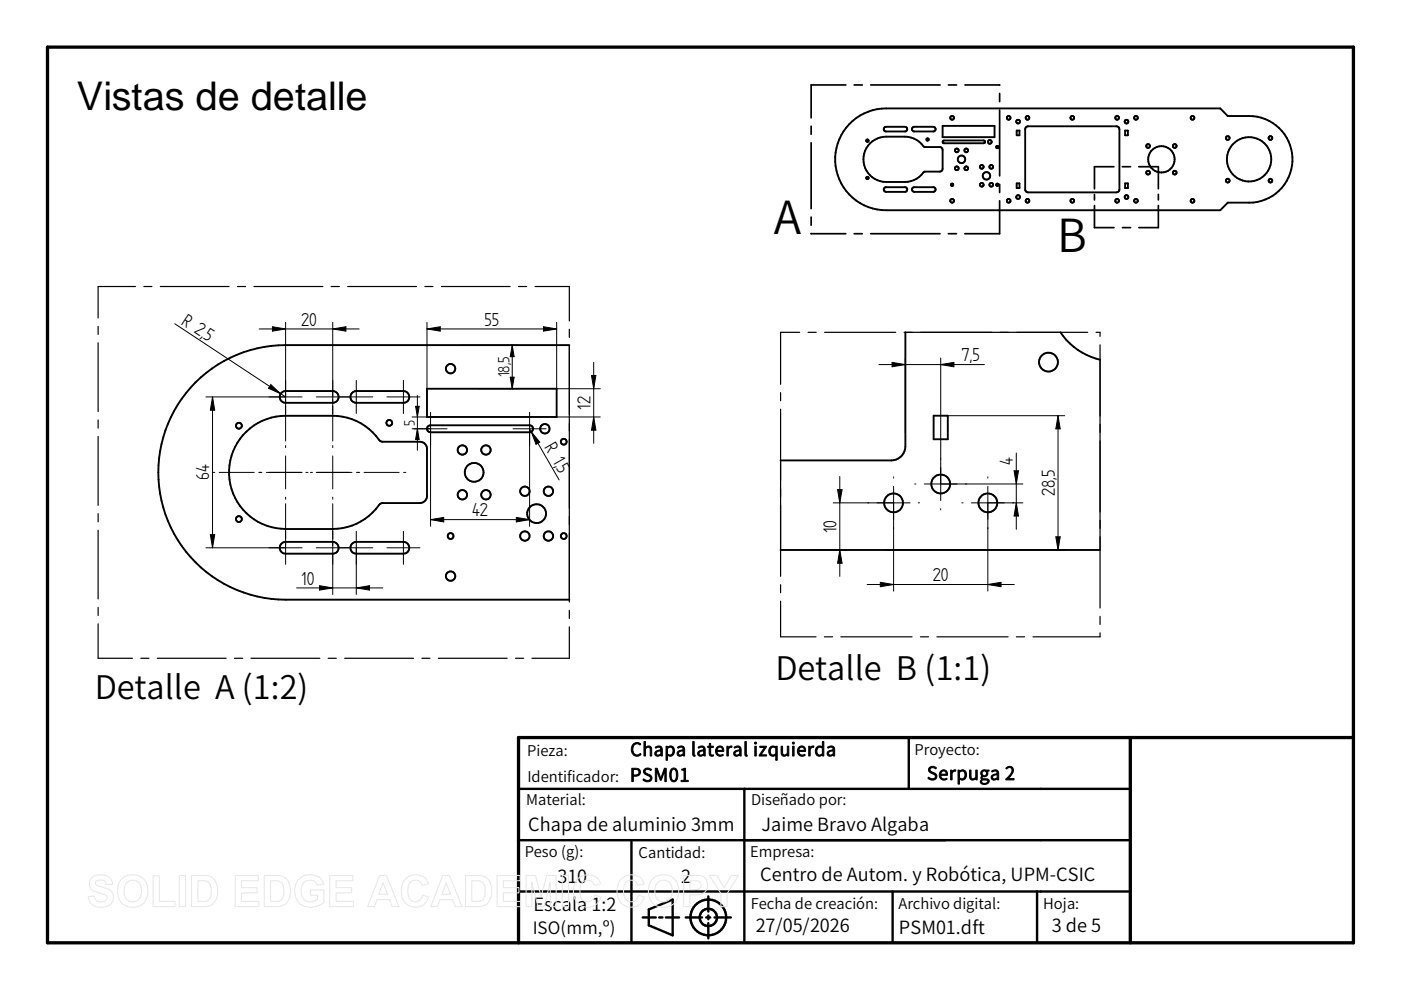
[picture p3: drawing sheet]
<svg xmlns="http://www.w3.org/2000/svg" width="297mm" height="210mm" viewBox="0 0 297 210" stroke-linecap="round" stroke-linejoin="round" font-family="sans-serif">
<path d="M10.1 10h276.9v189.9h-276.9zM239.6 156.4v43.5M287 156.4h-177.1v43.5" fill="none" stroke="#000" stroke-width=".7"/>
<g fill="none" stroke="#000" stroke-width=".51">
<path d="M192.7 156.4v10.9M109.9 167.3h129.7M109.9 178.1h129.7M133.9 178.1v21.8M157.8 167.3v32.6M109.9 189h129.7M136.3 194.5h2.7M137.6 192.8l5-2.1v7.6l-5-2.1zM139.8 194.5h.7M141.2 194.5h2.8M145.4 194.5h3.4M149.7 194.5h.9"/>
<path d="M150.2 190.1v3.2M150.2 194.1v.8M150.2 195.7v3.3M151.5 194.5h3.5M189.2 189v10.9M219.9 189v10.9"/>
<circle cx="150.2" cy="194.5" r="3.8"/>
<circle cx="150.2" cy="194.5" r="1.84"/>
</g>
<g fill="none" stroke="#000" stroke-width=".4">
<path d="M180.1 26.3a10.8 10.8 0 0 1 7.8-3.3h70.8l1.6 1.6h4.5a9.2 9.2 0 0 1 9.2 9.2 9.2 9.2 0 0 1-9.2 9.2h-4.5l-1.6 1.6h-70.8a10.8 10.8 0 0 1-9.9-6.6 10.8 10.8 0 0 1 2.1-11.7zM184.5 30.4a5 5 0 0 1 3.4-1.4h4a5.1 5.1 0 0 1 4 2.1l3.4 .1a.61 .61 0 0 1 .6 .6v4a.58 .58 0 0 1-.6 .6h-3.4a5.1 5.1 0 0 1-4 2.2h-4a4.8 4.8 0 0 1-4.5-3 4.8 4.8 0 0 1 1.1-5.2zM187.5 39.8l.4-.1h4a.5 .5 0 0 1 .5 .5 .5 .5 0 0 1-.5 .5h-4l-.5-.3zM187.5 27l.4-.1h4a.5 .5 0 0 1 .5 .5 .5 .5 0 0 1-.5 .5h-4.2l-.3-.5zM193.5 39.8l.4-.1h4a.5 .5 0 0 1 .5 .5 .5 .5 0 0 1-.5 .5h-4l-.5-.3zM193.5 27l.4-.1h4a.5 .5 0 0 1 .5 .5 .5 .5 0 0 1-.5 .5h-4.2l-.3-.5zM199.9 26.7h11v2.4h-11zM200 29.8h8.6l.2 .3-.2 .3h-8.4l-.3-.2zM215.6 27.7h.6v1h-.6zM215.6 38.9h.6v1h-.6zM217.5 27l.4-.2h18.8a.61 .61 0 0 1 .6 .6v12.8a.61 .61 0 0 1-.6 .6h-18.8a.61 .61 0 0 1-.5-.6v-12.8zM238.5 27.7h.6v1h-.6z"/>
<path d="M238.5 38.9h.6v1h-.6zM120.7 73.2h-60.1a27 27 0 0 0-27 27 27 27 0 0 0 27 26.9h60.1M192 70.5v24.1a2.97 2.97 0 0 1-3 3h-23.5M224.8 70.5a13.9 13.9 0 0 0 8.4 5.8M52.3 91.5a11.8 11.8 0 0 1 8.3-3.3h9.9a12.2 12.2 0 0 1 10.1 5.3l.5 .2h8.3a1.48 1.48 0 0 1 1.1 1.5v10l-.3 .9-.5 .4-.7 .2h-7.9l-.5 .1a12.3 12.3 0 0 1-10.1 5.4h-9.9a12 12 0 0 1-11.2-7.6 12 12 0 0 1 2.9-13.1zM59.7 83.3l.9-.4h9.9a1.25 1.25 0 0 1 1.3 1.3 1.25 1.25 0 0 1-1.3 1.2h-9.9a1.24 1.24 0 0 1-1.2-.8 1.24 1.24 0 0 1 .3-1.3zM74.7 83.3l.8-.4h10a1.25 1.25 0 0 1 1.3 1.3 1.25 1.25 0 0 1-1.3 1.2h-10a1.24 1.24 0 0 1-1.1-.8 1.24 1.24 0 0 1 .3-1.3zM90.5 82.4h27.5v6h-27.5zM90.8 90.3l.5-.1h21a.74 .74 0 0 1 .7 .7 .74 .74 0 0 1-.7 .8h-21a.74 .74 0 0 1-.7-.5 .74 .74 0 0 1 .2-.9zM197.9 88.1h3.1v5h-3.1zM59.7 115.3l.9-.4h9.9a1.25 1.25 0 0 1 1.3 1.2 1.25 1.25 0 0 1-1.3 1.3h-9.9a1.24 1.24 0 0 1-1.2-.8 1.24 1.24 0 0 1 .3-1.3zM74.7 115.3l.8-.4h10a1.25 1.25 0 0 1 1.3 1.2 1.25 1.25 0 0 1-1.3 1.3h-10a1.24 1.24 0 0 1-1.1-.8 1.24 1.24 0 0 1 .3-1.3z"/>
<path d="M165.5 116.6h67.7"/>
<circle cx="183.9" cy="37.7" r=".25"/>
<circle cx="183.9" cy="29.8" r=".26"/>
<circle cx="196.7" cy="29.6" r=".24"/>
<circle cx="201.9" cy="39.2" r=".26"/>
<circle cx="201.9" cy="25" r=".4"/>
<circle cx="202.9" cy="35.7" r=".4"/>
<circle cx="202.9" cy="31.9" r=".4"/>
<circle cx="203.9" cy="33.8" r=".8"/>
<circle cx="204.9" cy="35.7" r=".4"/>
<circle cx="204.9" cy="31.9" r=".4"/>
<circle cx="208.2" cy="39.2" r=".4"/>
<circle cx="208.2" cy="35.4" r=".4"/>
<circle cx="209.2" cy="37.3" r=".8"/>
<circle cx="209.9" cy="30.1" r=".4"/>
<circle cx="210.2" cy="35.4" r=".4"/>
<circle cx="210.2" cy="39.2" r=".4"/>
<circle cx="211.5" cy="39.2" r=".25"/>
<circle cx="211.5" cy="31.2" r=".25"/>
<circle cx="213.9" cy="25" r=".4"/>
<circle cx="215.8" cy="25.8" r=".41"/>
<circle cx="217.9" cy="25" r=".4"/>
<circle cx="227.3" cy="25" r=".4"/>
<circle cx="236.9" cy="25" r=".4"/>
<circle cx="238.8" cy="25.8" r=".41"/>
<circle cx="240.8" cy="25" r=".4"/>
<circle cx="243.4" cy="36.6" r=".4"/>
<circle cx="243.4" cy="31" r=".4"/>
<circle cx="246.2" cy="33.8" r="2.8"/>
<circle cx="249.1" cy="36.6" r=".4"/>
<circle cx="249.1" cy="31" r=".4"/>
<circle cx="252.8" cy="25" r=".4"/>
<circle cx="260.3" cy="29.3" r=".4"/>
<circle cx="260.3" cy="38.3" r=".4"/>
<circle cx="264.8" cy="33.8" r="4.7"/>
<circle cx="269.3" cy="38.3" r=".4"/>
<circle cx="269.3" cy="29.3" r=".4"/>
<circle cx="201.9" cy="42.6" r=".4"/>
<circle cx="213.9" cy="42.6" r=".4"/>
<circle cx="215.9" cy="41.8" r=".4"/>
<circle cx="217.9" cy="42.6" r=".4"/>
<circle cx="227.3" cy="42.6" r=".4"/>
<circle cx="236.9" cy="42.6" r=".4"/>
<circle cx="238.8" cy="41.8" r=".4"/>
<circle cx="240.8" cy="42.6" r=".4"/>
<circle cx="252.8" cy="42.6" r=".4"/>
<circle cx="95.5" cy="78.2" r="1"/>
<circle cx="222.3" cy="76.8" r="2"/>
<circle cx="50.7" cy="90.3" r=".63"/>
<circle cx="82.5" cy="89.7" r=".62"/>
<circle cx="98" cy="95.4" r="1"/>
<circle cx="103" cy="95.4" r="1"/>
<circle cx="115.5" cy="90.9" r="1"/>
<circle cx="119.5" cy="93.7" r=".62"/>
<circle cx="50.7" cy="110.1" r=".63"/>
<circle cx="95.5" cy="113.7" r=".62"/>
<circle cx="98" cy="104.9" r="1"/>
<circle cx="100.5" cy="100.1" r="2"/>
<circle cx="103" cy="104.9" r="1"/>
<circle cx="111.3" cy="104.2" r="1.01"/>
<circle cx="111.3" cy="113.6" r="1"/>
<circle cx="113.8" cy="108.9" r="2"/>
<circle cx="116.3" cy="104.1" r="1"/>
<circle cx="116.3" cy="113.6" r="1"/>
<circle cx="119.5" cy="113.7" r=".62"/>
<circle cx="189.5" cy="106.6" r="1.99"/>
<circle cx="199.4" cy="102.6" r="2"/>
<circle cx="209.4" cy="106.6" r="2.01"/>
<circle cx="95.5" cy="122.2" r="1"/>
</g>
<g fill="none" stroke="#000" stroke-width=".36">
<path d="M179.3 18h-7.3v7M181.1 18h1.7M184.6 18h14.7M201.1 18h1.7M204.6 18l7.3 .1M211.9 19.8v1.7M172 26.8v1.7M172 30.3v13.9M211.9 23.3v14M211.9 39.1v1.7M236.2 35.3h-4.2v4.7M238 35.3h1.7"/>
<path d="M241.4 35.3h4.2v4.7M172 49.5l7.3 .1M172 46v1.8M181.1 49.6h1.7M184.6 49.6h14.7M201.1 49.6h1.7M211.9 42.6v7h-7.3M232 43.6v4.7h4.2M232 41.2v1.2M238 48.3h1.7M245.6 43.6v4.7h-4.1M245.6 41.2v1.2"/>
</g>
<g fill="none" stroke="#000" stroke-width=".25">
<path d="M20.8 69.2v1.7M20.8 72.7v14.6M28.7 60.7h-7.9v6.7M30.5 60.7h1.7M34 60.7h14.6M50.4 60.7h1.7M53.8 60.7h14.6M70.2 60.7h1.7M73.7 60.7h14.6M90.1 60.7h1.7M93.6 60.7h14.6M109.9 60.7h1.8"/>
<path d="M113.4 60.7h7.3v7.4M120.7 69.8v1.7M120.7 73.2v54.4M169.5 70.5h-4v11M171.3 70.5h1.8M174.8 70.5h15.1M191.7 70.5h38.9M232.4 70.5h.8v.8M233.2 73.1v55.8M20.8 89v1.8M20.8 92.5v14.6M165.5 83.2v1.8"/>
<path d="M165.5 86.8v35.4M20.8 108.9v1.7M20.8 112.4v14.6M20.8 132.3v7.3h7.3M20.8 128.8v1.7M29.9 139.6h1.7M33.4 139.6h14.5M49.7 139.6h1.8M53.2 139.6h14.6M69.6 139.6h1.7M73.1 139.6h14.6M89.4 139.6h1.8"/>
<path d="M92.9 139.6h14.6M109.3 139.6h1.7M120.7 129.4v1.7M120.7 132.9v6.7h-7.9M165.5 124v1.7M165.5 127.5v7.5h7.5M174.8 135h1.7M178.3 135h15.1M195.2 135h1.7M198.6 135h15.1M215.5 135h1.7M233.2 130.7v1.7"/>
<path d="M233.2 134.2v.8h-14.2"/>
</g>
<g fill="none" stroke="#000" stroke-width=".21">
<path d="M37.1 68.6l23.5 15.6M54.9 69.7h21.2M57.8 69.3l2.8 .4-2.8 .5zM60.6 68.3v25.2M70.5 69.7l2.8-.4v.9zM70.5 68.3v25.2M90.5 69.7h27.5M90.5 69.7l2.8-.4v.9zM90.5 68.3v14.1M97.5 73.2h12.3M108.2 80h.8l-.4 2.4zM108.6 73.2l.4 2.4h-.8z"/>
<path d="M108.6 73.2v9.2M115.2 69.3l2.8 .4-2.8 .5zM118 68.3v14.1h9.3M125.4 79.6h.9l-.4 2.8zM125.9 76.8v17.2M186.3 77.3h22.4M189.1 76.8l2.9 .5-2.9 .5zM192 75.9v16M199.4 75.9l.1 30.2M199.5 77.3l2.7-.5v1zM43.7 84.2h20.3M45.1 84.2v31.9"/>
<path d="M45.1 84.2l.4 2.8h-.9zM57.4 81.6l2.1 1.9-2.6-1.2zM60.6 96.7v7M60.6 94.5v.4M67.1 84.2h11.9M70.5 94.5v.4M70.5 96.7v7M75.5 80.7v7M82 84.2h7M85.5 80.7v7M87.4 90.9h7.4M87.4 88.4h5.4"/>
<path d="M88.1 86.1h.8l-.4 2.3zM88.5 90.9l.4 2.3h-.8zM88.5 83.9v11.6M91.3 87.4v24.2M101.4 82.4h8.4M108.8 90.9h7M112.3 90.9l6.3 10.9M112.3 87.4v24.2M112.6 91.6l1.8 2.1-.8 .5zM118 88.4h9.3M125.9 88.4l.4 2.8h-.9zM200.6 88.1h25.1"/>
<path d="M215 99.8h.9l-.4 2.8zM215.5 96.1v16.1M224.3 88.1v28.5M224.3 88.1l.5 2.8h-.9zM43.7 116.1h20.3M44.6 113.3h.9l-.4 2.8zM45.1 100.2h.4M46.5 100.2h7.4M54.9 100.2h.6M56.5 100.2h7.5M60.6 105.4v.5M60.6 106.8v12.9"/>
<path d="M64.9 100.2h.4M65.8 100.2h.4M67.1 116.1h11.9M67.1 100.2h7.5M70.5 105.4v.5M70.5 106.8v19.2M75.5 112.6v13.4M75.6 100.2h.6M77.2 100.2h7.4M82 116.1h7M85.5 112.6v7.1M85.6 100.2h.4"/>
<path d="M91.3 110.2h21M91.3 110.2l2.8-.5v1zM109.5 109.7l2.8 .5-2.8 .5zM172 116.6h7.5M176.7 106.6h16.3M177.6 103.8h.9l-.4 2.8zM178.1 116.6l.4 2.8h-.9zM178.1 101v21.2M187.7 116.6h38M189.5 101.1v.1M189.5 101.3v.1M189.5 103.1v22.2"/>
<path d="M193.9 102.6h.1M194.1 102.6h.1M194.7 106.6h.1M194.9 106.6h.1M199.5 107.9h.1M199.5 108v.1M203.9 106.6h.1M204.1 106.6h.1M209.4 101.1v.1M209.4 101.3v.1M209.4 103.1v22.2M215.5 106.6l.4 2.8h-.9z"/>
<path d="M216.9 102.6h-20.9M216.9 106.6h-11M223.9 113.8h.9l-.5 2.8zM62.9 124.7h18.2M67.8 124.2l2.7 .5-2.7 .4zM75.5 124.7l2.8-.5v.9zM183.9 123.9h31.2M186.6 123.5l2.9 .4-2.9 .5zM209.4 123.9l2.8-.4v.9z"/>
</g>
<g fill="#000">
<path d="M57.8 69.3l2.8 .4-2.8 .5zM70.5 69.7l2.8-.4v.9zM90.5 69.7l2.8-.4v.9zM108.2 80h.8l-.4 2.4zM108.6 73.2l.4 2.4h-.8zM115.2 69.3l2.8 .4-2.8 .5zM125.4 79.6h.9l-.4 2.8zM189.1 76.8l2.9 .5-2.9 .5zM199.5 77.3l2.7-.5v1zM45.1 84.2l.4 2.8h-.9zM57.4 81.6l2.1 1.9-2.6-1.2zM88.5 90.9l.4 2.3h-.8z"/>
<path d="M88.1 86.1h.8l-.4 2.3zM112.6 91.6l1.8 2.1-.8 .5zM125.9 88.4l.4 2.8h-.9zM215 99.8h.9l-.4 2.8zM224.3 88.1l.5 2.8h-.9zM44.6 113.3h.9l-.4 2.8zM91.3 110.2l2.8-.5v1zM109.5 109.7l2.8 .5-2.8 .5zM177.6 103.8h.9l-.4 2.8zM178.1 116.6l.4 2.8h-.9zM215.5 106.6l.4 2.8h-.9zM223.9 113.8h.9l-.5 2.8z"/>
<path d="M67.8 124.2l2.7 .5-2.7 .4zM75.5 124.7l2.8-.5v.9zM186.6 123.5l2.9 .4-2.9 .5zM209.4 123.9l2.8-.4v.9z"/>
</g>
<g fill="none" stroke="#e6e6e6" stroke-width=".21">
<path d="M19.4 186.2a3.1 3.1 0 0 1 4.1 .1l.4 1.2h-1.4a1.31 1.31 0 0 0-1-.9 1.31 1.31 0 0 0-1.3 .5l.2 .5 .8 .4a3.9 3.9 0 0 1 2.6 1.2 2.16 2.16 0 0 1-.2 2.4 2.16 2.16 0 0 1-2.2 .8 2.38 2.38 0 0 1-2.7-2.3l1.3-.1a1.43 1.43 0 0 0 1.2 1.2 1.43 1.43 0 0 0 1.5-.9 1.15 1.15 0 0 0-1.3-.9 2.45 2.45 0 0 1-2.5-2.1l.2-.7zM25.8 186.3a3.3 3.3 0 0 1 4.2-.3 3.3 3.3 0 0 1 1.3 3.9 3.2 3.2 0 0 1-3.9 2.4 3.2 3.2 0 0 1-2.5-3.8l.3-1.3zM26.8 187.2a1.86 1.86 0 0 1 2.2-.4 1.86 1.86 0 0 1 1 2.1 1.89 1.89 0 0 1-1.8 2.3 1.89 1.89 0 0 1-1.9-2.3l.1-.8zM32.4 185.7h1.4v5.4h3.3v1.1h-4.7zM38 185.6h1.3v6.6h-1.3zM40.6 185.6h2.4a2.83 2.83 0 0 1 3.2 3.4 2.82 2.82 0 0 1-3.1 3.2h-2.5zM41.9 186.7a2.78 2.78 0 0 1 2.5 .6 3.4 3.4 0 0 1-.3 3.6l-.6 .2h-1.6zM49.9 185.6h4.9v1.1h-3.6v1.5h3.3v1.1h-3.3v1.8h3.7v1.1h-5zM56 185.6h2.5a2.83 2.83 0 0 1 3.1 3.4 2.82 2.82 0 0 1-3.1 3.2h-2.5zM57.4 186.7a2.78 2.78 0 0 1 2.4 .6 3.4 3.4 0 0 1-.3 3.6l-.5 .2h-1.6zM63.3 186.5a3.4 3.4 0 0 1 5 .1l.3 .8-1.3 .3a1.81 1.81 0 0 0-2.3-1 1.81 1.81 0 0 0-1.1 2.1 2.06 2.06 0 0 0 1 2.2 2.06 2.06 0 0 0 2.4-.4v-.8h-1.5v-1.1h2.9v2.6a3.9 3.9 0 0 1-5.6-.3 4.1 4.1 0 0 1 .2-4.5zM69.9 185.6h4.9v1.1h-3.6v1.5h3.3v1.1h-3.3v1.8h3.7v1.1h-5z"/>
<path d="M80.5 185.6h1.4l2.7 6.6h-1.4l-.6-1.5h-2.7l-.5 1.5h-1.4zM81.2 187.2l.9 2.4h-1.8zM85.9 186.4a2.89 2.89 0 0 1 4.9 1l-1.3 .3a1.56 1.56 0 0 0-1.8-1 1.56 1.56 0 0 0-1.2 1.7 2.25 2.25 0 0 0 1.2 2.8 1.54 1.54 0 0 0 1.9-1.4l1.3 .4a2.96 2.96 0 0 1-3.5 2.1 2.96 2.96 0 0 1-2.3-3.3l.2-1.5zM93.9 185.6h1.4l2.7 6.6h-1.5l-.5-1.5h-2.7l-.6 1.5h-1.4zM94.6 187.2l.9 2.4h-1.8zM98.7 185.6h2.4a2.83 2.83 0 0 1 3.1 3.4 2.82 2.82 0 0 1-3 3.2h-2.5zM100 186.7a2.78 2.78 0 0 1 2.5 .6 3.4 3.4 0 0 1-.3 3.6l-.6 .2h-1.6zM105.4 185.6h4.9v1.1h-3.6v1.5h3.3v1.1h-3.3v1.8h3.7v1.1h-5zM111.5 185.6h2.1l1.1 4.5 1.2-4.5h2v6.6h-1.2v-5.2l-1.3 5.2h-1.3l-1.3-5.2v5.2h-1.3zM119.2 185.6h1.3v6.6h-1.3zM122.4 186.4a2.89 2.89 0 0 1 4.9 1l-1.3 .3a1.56 1.56 0 0 0-1.8-1 1.56 1.56 0 0 0-1.2 1.7 2.25 2.25 0 0 0 1.2 2.8 1.54 1.54 0 0 0 1.9-1.4l1.3 .4a2.96 2.96 0 0 1-3.5 2.1 2.96 2.96 0 0 1-2.3-3.3l.2-1.5zM131.7 186.4a2.89 2.89 0 0 1 4.9 1l-1.3 .3a1.56 1.56 0 0 0-1.9-1 1.56 1.56 0 0 0-1.2 1.7 2.25 2.25 0 0 0 1.3 2.8 1.54 1.54 0 0 0 1.8-1.4l1.3 .4a2.96 2.96 0 0 1-3.5 2.1 2.96 2.96 0 0 1-2.3-3.3l.2-1.5z"/>
<path d="M138.4 186.3a3.3 3.3 0 0 1 4.1-.3 3.3 3.3 0 0 1 1.3 3.9 3.2 3.2 0 0 1-3.9 2.4 3.2 3.2 0 0 1-2.4-3.8l.3-1.3zM139.4 187.2a1.86 1.86 0 0 1 2.2-.4 1.86 1.86 0 0 1 .9 2.1 1.89 1.89 0 0 1-1.8 2.3 1.89 1.89 0 0 1-1.8-2.3v-.8zM144.9 185.6h2.2a2.43 2.43 0 0 1 2.7 1 2.11 2.11 0 0 1-.1 2.3 2.11 2.11 0 0 1-2.1 .8h-1.3v2.5h-1.4zM146.3 186.7h.6a1.26 1.26 0 0 1 1.8 1 1.2 1.2 0 0 1-1.7 .9h-.7zM150.4 185.6h1.6l1.5 2.6 1.5-2.6h1.6l-2.4 3.8v2.8h-1.4v-2.8z"/>
</g>
<g font-size="9.7">
<text x="164" y="49.7">A</text>
<text x="224.1" y="53.5">B</text>
</g>
<text font-size="8.4" x="16.3" y="23.3">Vistas de detalle</text>
<g font-size="6.9">
<text x="20.1" y="148.3">Detalle A (1:2)</text>
<text x="164.4" y="144.2">Detalle B (1:1)</text>
</g>
<g font-size="4.5">
<text x="38.3" y="68.6" transform="rotate(33 38.3 68.6)">R 2,</text>
<text x="42.9" y="71.7" transform="rotate(33 42.9 71.7)">5</text>
<text x="63.9" y="69">20</text>
<text x="102.7" y="69">55</text>
<text x="203.9" y="76.6">7,5</text>
<text x="125.2" y="86.8" transform="rotate(-90 125.2 86.8)">12</text>
<text x="115.4" y="94.9" transform="rotate(60 115.4 94.9)">R 1,</text>
<text x="44.4" y="101.8" transform="rotate(-90 44.4 101.8)">64</text>
<text x="117.9" y="99.2" transform="rotate(60 117.9 99.2)">5</text>
<text x="214.8" y="98.7" transform="rotate(-90 214.8 98.7)">4</text>
<text x="223.6" y="105.2" transform="rotate(-90 223.6 105.2)">28,5</text>
<text x="100.1" y="109.5">42</text>
<text x="177.4" y="113" transform="rotate(-90 177.4 113)">10</text>
<text x="63.9" y="124">10</text>
<text x="197.8" y="123.2">20</text>
</g>
<g font-size="3.9">
<text x="108" y="80" transform="rotate(-90 108 80)">18,5</text>
<text x="133.6" y="160.3">Chapa lateral izquierda</text>
<text x="133.6" y="165.7">PSM01</text>
<text x="196.5" y="165.4">Serpuga 2</text>
<text x="112" y="176.1">Chapa de aluminio 3mm</text>
<text x="161.4" y="176.1">Jaime Bravo Algaba</text>
<text x="118.2" y="187.2">310</text>
<text x="144.4" y="187.2">2</text>
<text x="161.2" y="186.8">Centro de Autom. y Robótica, UPM-CSIC</text>
<text x="113.1" y="193.3">Escala 1:2</text>
<text x="160.2" y="197.7">27/05/2026</text>
<text x="190.6" y="198">PSM01.dft</text>
<text x="223" y="197.6">3 de 5</text>
</g>
<text font-size="3.7" x="87.9" y="90.3" transform="rotate(-90 87.9 90.3)">5</text>
<text font-size="3.6" x="112.9" y="197.9">ISO(mm,º)</text>
<g font-size="3.1">
<text x="111.8" y="160.2">Pieza:</text>
<text x="193.9" y="160.1">Proyecto:</text>
<text x="111.8" y="165.7">Identificador:</text>
<text x="111.6" y="170.8">Material:</text>
<text x="159.3" y="170.8">Diseñado por:</text>
<text x="111.2" y="181.7">Peso (g):</text>
<text x="135.4" y="182">Cantidad:</text>
<text x="159" y="181.8">Empresa:</text>
<text x="159.2" y="192.7">Fecha de creación:</text>
<text x="190.5" y="192.7">Archivo digital:</text>
<text x="221.2" y="192.7">Hoja:</text>
</g>
</svg>
